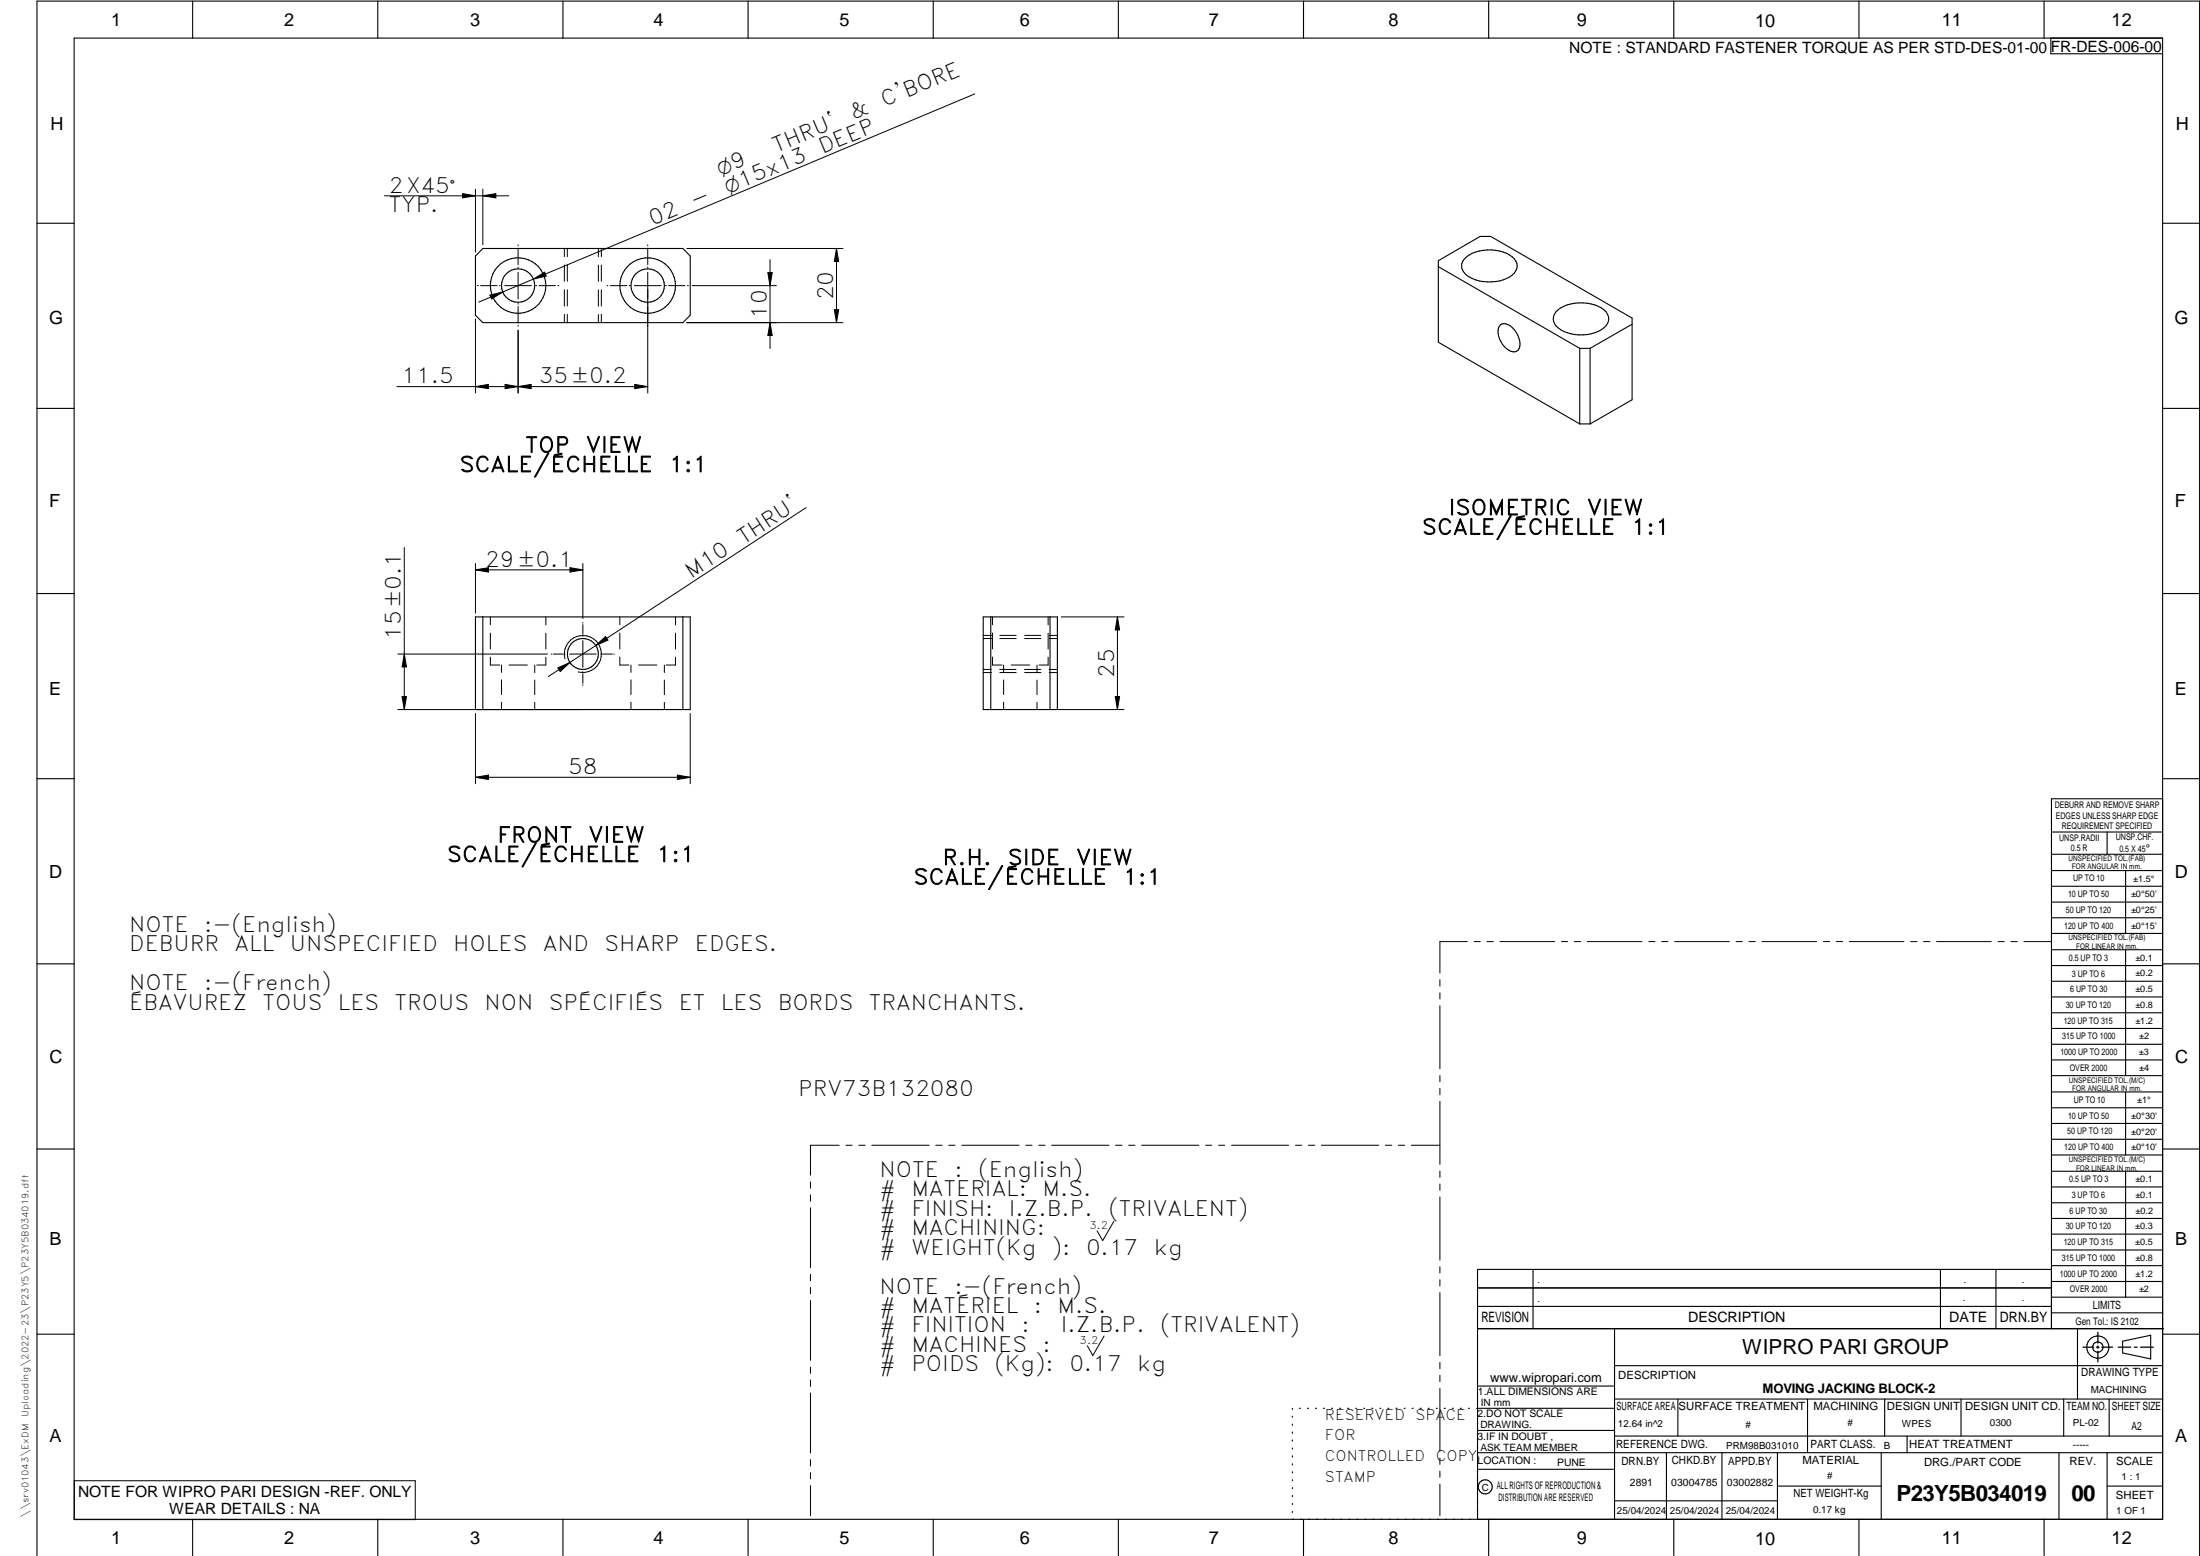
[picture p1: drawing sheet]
<svg xmlns="http://www.w3.org/2000/svg" width="594mm" height="420mm" viewBox="0 0 594 420" stroke-linecap="round" stroke-linejoin="round" font-family="sans-serif">
<g fill="none" stroke="#000" stroke-width=".3">
<path d="M20 10.3h564v400h-564zM52 .3v10M102 .3v10M152 .3v10M202 .3v10M252 .3v10M302 .3v10M352 .3v10M402 .3v10M452 .3v10M502 .3v10M552 .3v10"/>
<path d="M553.8 10.3v4.2h30.2M10 60.3h10M130.4 67.1h54l2 2v16l-2 2h-54l-2-2v-16zM388.4 72l38.2 22.1M396 69.4a11 11 0 0 1 12.4 0 3 3 0 0 1-.7 5.4 11.4 11.4 0 0 1-11.7-.5 2.91 2.91 0 0 1 0-4.9zM584 60.3h10M405.2 87.7a2.59 2.59 0 0 1 3.2 .8 5.8 5.8 0 0 1 1.8 5.6 1.8 1.8 0 0 1-2.8 .5 5.6 5.6 0 0 1-2.5-6.5zM420.2 84.2a10.8 10.8 0 0 1 11.4-1.5 3.5 3.5 0 0 1 2.5 4.7 9.1 9.1 0 0 1-8.8 2.9 6.5 6.5 0 0 1-5.8-3.6 2.93 2.93 0 0 1 .7-2.5zM426.6 94.1v20.4M426.6 94.1h2.8M429.4 94.1v20.4M440.7 87.5l-11.3 6.6"/>
<path d="M10 110.3h10M426.6 114.5l-38.2-22.1v-22l11.3-6.6h2.8l38.2 22.1v22l-11.3 6.6M426.6 114.5h2.8M584 110.3h10M10 160.3h10M128.4 166.6h58v25h-58zM130.4 166.6v25M184.4 166.6v25M265.5 166.6h20v25h-20zM267.5 166.6v25M283.5 166.6v25M584 160.3h10"/>
<path d="M10 210.3h10M584 215.7h-30v143.1M584 210.3h10M554 224.7h30M554 230.7h30M554 235.1h30M554 239.3h30M569 224.7v6M574 235.1v17M554 243.6h30M554 247.8h30M554 252.1h30"/>
<path d="M554 256.5h30M574 256.5v33.9M10 260.3h10M554 260.7h30M554 265h30M554 269.2h30M554 273.5h30M554 277.7h30M584 260.3h10M554 282h30M554 286.2h30M554 290.4h30"/>
<path d="M554 294.9h30M554 299.1h30M574 294.9v17M10 310.3h10M554 303.4h30M554 307.6h30M554 311.9h30M554 316.3h30M574 316.3v34M584 310.3h10M554 320.5h30M554 324.8h30"/>
<path d="M554 329h30M554 333.2h30M554 337.5h30M399 358.8h185.2M399 352.8h155M399 347.8h155M414 342.8v16M436 358.8v51.5M524 342.8v16M539 342.8v16M554 341.8h30M554 346h30"/>
<path d="M554 350.3h30M554 354.5h30M554 342.8h-155v67.5M561 358.8v19M10 360.3h10M399 374.3h37M436 377.8h148M453.1 377.8v10M488.1 377.8v14.5M508.9 377.8v10M529.5 377.8v10M557.3 377.8v10"/>
<path d="M569.5 377.8v10M573.2 362.2l7.6-1.6v6.3l-7.6-1.6zM584 368.8h-148M584 360.3h10M349 380.3v.3M349 382.4v.3M349 384.6v.3M349 386.7v.3M349 388.8v.3M349 391v.3M349 393.1v.3M349 395.3v.3"/>
<path d="M349 397.4v.3M349 399.5v.3M350.9 380.3h.2M353.1 380.3h.2M355.2 380.3h.3M357.4 380.3h.3M359.6 380.3h.3M361.7 380.3h.3M363.9 380.3h.3M366.1 380.3h.3M368.3 380.3h.2M370.4 380.3h.3"/>
<path d="M372.6 380.3h.3M374.8 380.3h.3M376.9 380.3h.4M379.1 380.3h.3M381.3 380.3h.3M383.4 380.3h.4M385.6 380.3h.3M387.8 380.3h.3M390 380.3h.3M392.2 380.3h.3M394.3 380.3h.3M396.5 380.3h.3"/>
<path d="M398.7 380.3h37.3M399 396.7h37M399 392.3h185M399 386.2h37M436 387.8h148M450 392.3v18M465 392.3v18M480 392.3v18M508 392.3v18M515 387.8v4.5M556 392.3v18M569 392.3v18"/>
<path d="M52 410.3v9.7M102 410.3v9.7M152 410.3v9.7M202 410.3v9.7M252 410.3v9.7M302 410.3v9.7M349 401.7v.3M349 403.8v.4M349 406v.3M349 408.1v.3M352 410.3v9.7M402 410.3v9.7"/>
<path d="M436 405.3h44M452 410.3v9.7M480 401.3h28M502 410.3v9.7M552 410.3v9.7M569 401.3h15M10 420v-419.7h584v419.7"/>
<circle cx="139.9" cy="77.1" r="4.5"/>
<circle cx="139.9" cy="77.1" r="7.5"/>
<circle cx="174.9" cy="77.1" r="7.5"/>
<circle cx="174.9" cy="77.1" r="4.5"/>
<circle cx="157.4" cy="176.6" r="4.2"/>
<circle cx="566.5" cy="363.7" r="1.39"/>
<circle cx="566.5" cy="363.8" r="3"/>
<circle cx="401.1" cy="401.5" r="1.9"/>
</g>
<g fill="none" stroke="#000" stroke-width=".27">
<path d="M263.2 25.4l-119.1 50M103.8 52.9h33.6M124.9 52.3l3.5 .6-3.5 .5zM128.4 51.1v17M130.4 52.9l3.5-.6v1.1zM130.4 51.1v15M128.9 77.1h.3M129.8 77.1h4.4M132.3 79.7l3.5-.8-3 1.8zM134.9 77.1h.2M136.3 77.1h7.2M139.9 66.1v.3"/>
<path d="M139.9 67v4.5M139.9 72.1v.2M139.9 73.5v7.2M144.1 75.4l-14.8 6.2M144.1 75.4l3-1.9 .4 1zM144.7 77.1h.2M145.5 77.1h4.5M150.6 77.1h.3M152.4 67.1v2.2M152.4 71.5v4.4M152.4 78.2v4.4M153.2 67.1v2.2"/>
<path d="M153.2 71.5v4.4M153.2 78.2v4.4M161.6 67.1v2.2M161.6 71.6v4.4M161.6 78.3v4.4M162.4 67.1v2.2M162.4 71.5v4.4M162.4 78.2v4.4M163.9 77.1h.3M164.8 77.1h4.4M169.9 77.1h.2M171.3 77.1h7.2"/>
<path d="M174.9 66.1v.3M174.9 67v4.5M174.9 72.1v.2M174.9 73.5v32.6M179.7 77.1h.3M180.5 77.1h4.5M185.5 67.1h42.1M185.6 77.1h.3M186.9 77.1h22.8M207.3 73.6h1.2l-.6 3.5zM207.9 70.1v24M225.9 67.1l.6 3.5h-1.2z"/>
<path d="M225.9 67.1v20M128.4 86.1v20M139.9 81.9v.3M139.9 82.8v4.4M139.9 87.8v.3M139.9 89.2v16.9M152.4 84.9v2.2M153.2 84.9v2.2M161.6 84.9v2.2M162.4 84.9v2.2M207.9 87.1l.6 3.5h-1.2zM225.3 83.6h1.2l-.6 3.5z"/>
<path d="M227.6 87.1h-42.1M107.2 104.4h67.7M128.4 104.4l3.5-.6v1.1zM136.4 103.8l3.5 .6-3.5 .5zM139.9 104.4l3.5-.6v1.1zM171.4 103.8l3.5 .6-3.5 .5zM217.7 137.1l-56.8 37.2M109.2 147.8v43.8M128.4 152.1v13.5M128.4 153.9l3.5-.6v1.2zM128.4 153.9h29M153.9 153.3l3.5 .6-3.5 .6z"/>
<path d="M157.4 152.1v14.9M107.4 176.6h40.5M109.2 176.6l.6 3.5h-1.2zM132.4 177.4v2.2h2.5M132.4 166.6v2.1M132.4 170.9v4.3M135.4 179.6v2M137.4 179.6h5M144.4 179.6v2M147.4 177.5v2.1h-2.5M147.4 166.6v2.1M147.4 171v4.3"/>
<path d="M148.9 176.6h.1M149.4 176.6h2.7M152.5 176.6h.1M152.6 177.9a5 5 0 0 1 4.4-6.3 5 5 0 0 1 5.4 5.4 5 5 0 0 1-6.3 4.4M153.8 176.6h7.2M157.4 168.1v.2M157.4 168.7v2.6M157.4 171.7v.1M157.4 173v7.2M160.9 174.3l-12.9 8.4M160.9 174.3l2.6-2.4 .7 .9zM162.2 176.6h.1"/>
<path d="M162.7 176.6h2.6M165.7 176.6h.2M167.4 177.4v2.2h2.4M167.4 166.6v2.1M167.4 170.9v4.3M170.4 179.6v2M172.4 179.6h5M179.4 179.6v2M182.4 177.5v2.1h-2.5M182.4 166.6v2.1M182.4 171v4.3M265.5 172.4h2.3"/>
<path d="M265.5 171.6h2.3M268 177.4v2.2h2.5M268 166.6v2.1M268 170.9v4.3M270 172.4h4.4M270 171.6h4.4M271 179.6v2M273.1 179.6h4.9M276.7 172.4h4.4M276.7 171.6h4.4M280 179.6v2M283 177.5v2.1h-2.4"/>
<path d="M283 166.6v2.1M283 171v4.3M283.3 172.4h2.2M283.3 171.6h2.2M286.6 166.6h16.9M301.7 166.6l.6 3.5h-1.1zM301.7 166.6v25M107.4 191.6h48.9M108.6 188.1h1.2l-.6 3.5zM128.4 192.7v18.9M135.4 183.6v3.9M135.4 189.6v2"/>
<path d="M144.4 183.6v4M144.4 189.7v1.9M150.7 180.3l3.2-1.4-2.6 2.4zM157.4 181.4v.1M157.4 181.9v2.6M157.4 184.9v.2M170.4 183.6v3.9M170.4 189.6v2M179.4 183.6v4M179.4 189.7v1.9M186.4 192.7v18.9M265.5 181.6h2.3"/>
<path d="M265.5 180.8h2.2M270 180.8h4.4M270 181.6h4.4M271 183.6v3.9M271 189.6v2M276.6 180.8h4.4M276.7 181.6h4.4M280 183.6v4M280 189.7v1.9M283.3 180.8h2.2M283.3 181.6h2.2M285.6 191.6h17.9"/>
<path d="M301.2 188.1h1.1l-.6 3.5zM128.4 209.9l3.5-.6v1.2zM128.4 209.9h58M182.9 209.3l3.5 .6-3.5 .6zM396.2 254.3h-7.4v8.5M398.1 254.3h1.6M401.5 254.3h1.8M405 254.3h14.8M421.6 254.3h1.7M425.1 254.3h1.7M428.6 254.3h14.8M445.2 254.3h1.7"/>
<path d="M448.7 254.3h1.7M452.2 254.3h14.8M468.8 254.3h1.7M472.3 254.3h1.7M475.8 254.3h14.8M492.4 254.3h1.7M495.8 254.3h1.8M499.4 254.3h14.7M516 254.3h1.6M519.4 254.3h1.8M522.9 254.3h14.8M539.5 254.3h1.7"/>
<path d="M543 254.3h1.7M546.5 254.3h7.4M388.8 264.5v1.8M388.8 268.1v1.6M388.8 271.6v17M388.8 290.4v1.7M388.8 293.9v1.7M388.8 297.4v17M218.9 319.2v1.6M226.6 309.2h-7.7v8.1M228.4 309.2h1.7M231.9 309.2h1.7"/>
<path d="M235.4 309.2h15.5M252.7 309.2h1.7M256.2 309.2h1.7M259.7 309.2h15.5M277 309.2h1.7M280.5 309.2h1.7M284 309.2h15.5M301.2 309.2h1.8M304.8 309.2h1.7M308.3 309.2h15.5M325.5 309.2h1.7M329.1 309.2h1.6"/>
<path d="M332.6 309.2h15.4M349.8 309.2h1.7M353.3 309.2h1.7M356.8 309.2h15.5M374.1 309.2h1.7M377.6 309.2h1.7M381.1 309.2h7.7M388.8 316.2v1.7M388.8 319.7v1.7M218.9 322.6v1.8M218.9 326.1v16.2M300.8 329.7l-3 5.3-1.6-2.6"/>
<path d="M388.8 323.2v17.1M218.9 344.1v1.8M218.9 347.6v1.7M218.9 351.2v16.1M388.8 342.1v1.6M388.8 345.6v1.7M388.8 349v17.1M218.9 369.1v1.7M218.9 372.6v1.8M218.9 376.1v16.2M298.1 360.8l-3 5.2-1.5-2.6M388.8 367.9v1.7"/>
<path d="M388.8 371.4v1.7M388.8 374.9v17M20.1 399.8h92v10.5h-92zM218.9 394.1v1.8M218.9 397.6v1.7M388.8 393.7v1.7M388.8 397.2v1.7M218.9 401.2v8.1M388.8 400.7v8.6"/>
</g>
<path d="M566.5 359.7v3M562.5 363.8h2.9M566.1 363.8h.7M566.5 363.4v.7M566.5 364.9v2.8M567.6 363.8h2.9M572 363.8h3.4M576.3 363.8h.8M578 363.8h3.5" fill="none" stroke="#000" stroke-width=".34"/>
<g fill="#000">
<path d="M124.9 52.3l3.5 .6-3.5 .5zM130.4 52.9l3.5-.6v1.1zM144.1 75.4l3-1.9 .4 1zM207.3 73.6h1.2l-.6 3.5zM225.9 67.1l.6 3.5h-1.2zM132.3 79.7l3.5-.8-3 1.8zM207.9 87.1l.6 3.5h-1.2zM225.3 83.6h1.2l-.6 3.5zM128.4 104.4l3.5-.6v1.1zM136.4 103.8l3.5 .6-3.5 .5zM139.9 104.4l3.5-.6v1.1zM171.4 103.8l3.5 .6-3.5 .5z"/>
<path d="M128.4 153.9l3.5-.6v1.2zM153.9 153.3l3.5 .6-3.5 .6zM160.9 174.3l2.6-2.4 .7 .9zM301.7 166.6l.6 3.5h-1.1zM108.6 188.1h1.2l-.6 3.5zM109.2 176.6l.6 3.5h-1.2zM150.7 180.3l3.2-1.4-2.6 2.4zM301.2 188.1h1.1l-.6 3.5zM128.4 209.9l3.5-.6v1.2zM182.9 209.3l3.5 .6-3.5 .6z"/>
</g>
<g font-size="6">
<text x="512.1" y="405.2">P23Y5B034019</text>
<text x="559.4" y="405.2">00</text>
</g>
<g font-size="5.7">
<text x="238.9" y="29" transform="rotate(-23 238.9 29)">C'BORE</text>
<text x="230.5" y="32.5" transform="rotate(-23 230.5 32.5)">&amp;</text>
<text x="209.6" y="41.2" transform="rotate(-23 209.6 41.2)">THRU`</text>
<text x="222.1" y="41.7" transform="rotate(-23 222.1 41.7)">DEEP</text>
<text x="105" y="52">2X45v</text>
<text x="105" y="57.2">TYP.</text>
<text x="187.4" y="56.3" transform="rotate(-23 187.4 56.3)">-</text>
<text x="176.2" y="60.9" transform="rotate(-23 176.2 60.9)">02</text>
<text x="225" y="81.1" transform="rotate(-90 225 81.1)">20</text>
<text x="207" y="86.1" transform="rotate(-90 207 86.1)">10</text>
<text x="108.4" y="103.5">11.5</text>
<text x="145.5" y="103.5">35±0.2</text>
<text x="141.9" y="122.2">TOP</text>
<text x="158.2" y="122.2">VIEW</text>
<text x="124.1" y="127.4">SCALE/ÉCHELLE</text>
<text x="180.7" y="127.4">1:1</text>
<text x="391.2" y="139.1">ISOMETRIC</text>
<text x="428.6" y="139.1">VIEW</text>
<text x="200.7" y="147.2" transform="rotate(-33 200.7 147.2)">THRU`</text>
<text x="384" y="144.3">SCALE/ÉCHELLE</text>
<text x="440.5" y="144.3">1:1</text>
<text x="131" y="153">29±0.1</text>
<text x="186.7" y="156.3" transform="rotate(-33 186.7 156.3)">M10</text>
<text x="108.3" y="172.8" transform="rotate(-90 108.3 172.8)">15±0.1</text>
<text x="300.9" y="183" transform="rotate(-90 300.9 183)">25</text>
<text x="153.5" y="209">58</text>
<text x="134.3" y="227.5">FRONT</text>
<text x="158.9" y="227.5">VIEW</text>
<text x="120.7" y="232.7">SCALE/ÉCHELLE</text>
<text x="177.3" y="232.7">1:1</text>
<text x="254.5" y="233.6">R.H.</text>
<text x="272.2" y="233.6">SIDE</text>
<text x="290.6" y="233.6">VIEW</text>
<text x="246.7" y="238.8">SCALE/ÉCHELLE</text>
<text x="303.2" y="238.8">1:1</text>
<text x="34.9" y="251.7">NOTE</text>
<text x="55.1" y="251.7">:-(English)</text>
<text x="34.9" y="256.9">DEBURR</text>
<text x="63.4" y="256.9">ALL</text>
<text x="78.3" y="256.9">UNSPECIFIED</text>
<text x="122.4" y="256.9">HOLES</text>
<text x="146.6" y="256.9">AND</text>
<text x="163.2" y="256.9">SHARP</text>
<text x="187.6" y="256.9">EDGES.</text>
<text x="34.9" y="267.4">NOTE</text>
<text x="55.1" y="267.4">:-(French)</text>
<text x="34.9" y="272.7">ÉBAVUREZ</text>
<text x="70.9" y="272.7">TOUS</text>
<text x="91.2" y="272.7">LES</text>
<text x="106.5" y="272.7">TROUS</text>
<text x="130.8" y="272.7">NON</text>
<text x="148.2" y="272.7">SPÉCIFIÉS</text>
<text x="183.3" y="272.7">ET</text>
<text x="194.7" y="272.7">LES</text>
<text x="210" y="272.7">BORDS</text>
<text x="234.6" y="272.7">TRANCHANTS.</text>
<text x="215.6" y="296">PRV73B132080</text>
<text x="237.5" y="317.8">NOTE</text>
<text x="257.7" y="317.8">:</text>
<text x="264.1" y="317.8">(English)</text>
<text x="237.5" y="323">#</text>
<text x="246.1" y="323">MATERIAL:</text>
<text x="281.5" y="323">M.S.</text>
<text x="237.5" y="328.3">#</text>
<text x="246.1" y="328.3">FINISH:</text>
<text x="272.4" y="328.3">I.Z.B.P.</text>
<text x="299.3" y="328.3">(TRIVALENT)</text>
<text x="237.5" y="333.5">#</text>
<text x="246.1" y="333.5">MACHINING:</text>
<text x="237.5" y="338.8">#</text>
<text x="246.1" y="338.8">WEIGHT(Kg</text>
<text x="284" y="338.8">):</text>
<text x="293.3" y="338.8">0.17</text>
<text x="311.6" y="338.8">kg</text>
<text x="237.5" y="349.3">NOTE</text>
<text x="257.7" y="349.3">:-(French)</text>
<text x="237.5" y="354.5">#</text>
<text x="237.5" y="359.8">#</text>
<text x="246.1" y="359.8">FINITION</text>
<text x="246.1" y="354.5">MATÉRIEL</text>
<text x="275.8" y="359.8">:</text>
<text x="279.2" y="354.5">:</text>
<text x="285.6" y="354.5">M.S.</text>
<text x="286.4" y="359.8">I.Z.B.P.</text>
<text x="313.3" y="359.8">(TRIVALENT)</text>
<text x="237.5" y="365">#</text>
<text x="246.1" y="365">MACHINES</text>
<text x="281.5" y="365">:</text>
<text x="237.5" y="370.3">#</text>
<text x="246.1" y="370.3">POIDS</text>
<text x="268.5" y="370.3">(Kg):</text>
<text x="288.8" y="370.3">0.17</text>
<text x="307.1" y="370.3">kg</text>
</g>
<text font-size="5.6" x="470.5" y="365.5">WIPRO PARI GROUP</text>
<g font-size="5.4">
<text x="194.6" y="47.5" transform="rotate(-23 194.6 47.5)">O9</text>
<text x="196.6" y="52.4" transform="rotate(-23 196.6 52.4)">O15x13</text>
</g>
<g font-size="4.9">
<text x="30" y="6.9">1</text>
<text x="76.7" y="6.9">2</text>
<text x="127" y="6.9">3</text>
<text x="176.5" y="6.9">4</text>
<text x="226.7" y="6.9">5</text>
<text x="275.4" y="6.9">6</text>
<text x="326.4" y="6.9">7</text>
<text x="375" y="6.9">8</text>
<text x="425.8" y="6.9">9</text>
<text x="473.9" y="7.3">10</text>
<text x="524.3" y="6.9">11</text>
<text x="570.2" y="6.9">12</text>
<text x="13.6" y="35.1">H</text>
<text x="587.6" y="35.1">H</text>
<text x="13.2" y="87.5">G</text>
<text x="587.2" y="87.5">G</text>
<text x="13.2" y="137">F</text>
<text x="587.2" y="137">F</text>
<text x="13.2" y="187.6">E</text>
<text x="587.2" y="187.6">E</text>
<text x="13.2" y="237">D</text>
<text x="587.2" y="237">D</text>
<text x="13.4" y="287.1">C</text>
<text x="587.4" y="287.1">C</text>
<text x="13.4" y="336.2">B</text>
<text x="587.4" y="336.2">B</text>
<text x="13.4" y="389.3">A</text>
<text x="587.4" y="389.3">A</text>
<text x="30" y="416.9">1</text>
<text x="76.7" y="416.9">2</text>
<text x="127" y="416.9">3</text>
<text x="176.5" y="416.9">4</text>
<text x="226.7" y="416.9">5</text>
<text x="275.4" y="416.9">6</text>
<text x="326.4" y="416.9">7</text>
<text x="375" y="416.9">8</text>
<text x="425.8" y="416.9">9</text>
<text x="473.9" y="417.3">10</text>
<text x="524.3" y="416.9">11</text>
<text x="570.2" y="416.9">12</text>
</g>
<g font-size="4.2">
<text x="423.7" y="14.3">NOTE : STANDARD FASTENER TORQUE AS PER STD-DES-01-00</text>
<text x="553.8" y="14">FR-DES-006-00</text>
<text x="21.1" y="404.3">NOTE FOR WIPRO PARI DESIGN -REF. ONLY</text>
<text x="45.7" y="408.8">WEAR DETAILS : NA</text>
</g>
<g font-size="3.9">
<text x="400" y="357.1">REVISION</text>
<text x="455.9" y="357.1">DESCRIPTION</text>
<text x="526.4" y="357.1">DATE</text>
<text x="540" y="357.1">DRN.BY</text>
<text x="357.8" y="383.3">RESERVED</text>
<text x="382.3" y="383.3">SPACE</text>
<text x="357.8" y="388.9">FOR</text>
<text x="357.8" y="394.5">CONTROLLED</text>
<text x="387.8" y="394.5">COPY</text>
<text x="357.8" y="400">STAMP</text>
</g>
<text font-size="3.6" x="475.9" y="376.1">MOVING JACKING BLOCK-2</text>
<text font-size="3.5" x="402.4" y="373.3">www.wipropari.com</text>
<g font-size="3.1">
<text x="565.1" y="353.5">LIMITS</text>
<text x="562" y="371.7">DRAWING TYPE</text>
<text x="437" y="372.3">DESCRIPTION</text>
<text x="436.5" y="380.8">SURFACE AREA</text>
<text x="453.3" y="380.8">SURFACE TREATMENT</text>
<text x="489.7" y="380.8">MACHINING</text>
<text x="509.5" y="380.8">DESIGN UNIT</text>
<text x="530.6" y="380.8">DESIGN UNIT CD.</text>
<text x="558" y="380.6">TEAM NO.</text>
<text x="570.3" y="380.7">SHEET SIZE</text>
<text x="575.6" y="386.1">A2</text>
<text x="436.4" y="391.1">REFERENCE DWG.</text>
<text x="437.8" y="395.5">DRN.BY</text>
<text x="451.4" y="395.4">CHKD.BY</text>
<text x="466.6" y="395.5">APPD.BY</text>
<text x="486.7" y="395.4">MATERIAL</text>
<text x="488.9" y="390.9">PART CLASS.</text>
<text x="515.6" y="390.9">HEAT TREATMENT</text>
<text x="519.6" y="395.9">DRG./PART CODE</text>
<text x="558.9" y="395.5">REV.</text>
<text x="571.4" y="395.6">SCALE</text>
<text x="484.3" y="404.2">NET WEIGHT-Kg</text>
<text x="571.4" y="404.7">SHEET</text>
</g>
<text font-size="3" x="579.5" y="230.1">°</text>
<g font-size="2.8">
<text x="294.2" y="331.9">3.2</text>
<text x="560.4" y="357.7">Gen Tol.: IS 2102</text>
<text x="291.5" y="362.9">3.2</text>
<text x="399.1" y="376.6">1.ALL DIMENSIONS ARE</text>
<text x="399" y="382.7">2.DO NOT SCALE</text>
<text x="399" y="388.7">3.IF IN DOUBT ,</text>
<text x="399" y="395.4">LOCATION :</text>
<text x="420.5" y="396">PUNE</text>
<text x="404.2" y="402">ALL RIGHTS OF REPRODUCTION &amp;</text>
<text x="440.1" y="401.2">2891</text>
<text x="451.3" y="401.2">03004785</text>
<text x="466.3" y="401.2">03002882</text>
<text x="404.7" y="405.4">DISTRIBUTION ARE RESERVED</text>
</g>
<g font-size="2.7">
<text x="564.6" y="376.2">MACHINING</text>
<text x="399.9" y="379.7">IN mm</text>
<text x="399.7" y="385.7">DRAWING.</text>
<text x="436.9" y="385.4">12.64 in^2</text>
<text x="471.4" y="385.5">#</text>
<text x="498.9" y="385">#</text>
<text x="513.6" y="385.3">WPES</text>
<text x="537.3" y="385.1">0300</text>
<text x="559.7" y="385.1">PL-02</text>
<text x="399.7" y="391.8">ASK TEAM MEMBER</text>
<text x="466.2" y="391.2">PRM98B031010</text>
<text x="508.7" y="391.2">B</text>
<text x="559.8" y="391.1">-----</text>
<text x="493.4" y="399.5">#</text>
<text x="572.8" y="399.7">1 : 1</text>
<text x="400.1" y="402.5">C</text>
<text x="436.6" y="408.7">25/04/2024</text>
<text x="450.9" y="408.8">25/04/2024</text>
<text x="466" y="408.9">25/04/2024</text>
<text x="489.6" y="408.5">0.17 kg</text>
<text x="571.4" y="408.7">1 OF 1</text>
</g>
<g font-size="2.5">
<text x="554.9" y="218.3">DEBURR AND REMOVE SHARP</text>
<text x="555.2" y="221">EDGES UNLESS SHARP EDGE</text>
<text x="556.1" y="227.1">UNSP.RADII</text>
<text x="556.8" y="223.8">REQUIREMENT SPECIFIED</text>
<text x="571.4" y="226.9">UNSP.CHF.</text>
<text x="559.2" y="229.9">0.5 R</text>
<text x="572.3" y="230.1">0.5 X 45</text>
<text x="559.8" y="238">UP TO 10</text>
<text x="576.1" y="238.1">±1.5°</text>
<text x="558.5" y="242.2">10 UP TO 50</text>
<text x="575.5" y="242.3">±0°50'</text>
<text x="557.4" y="250.7">120 UP TO 400</text>
<text x="557.9" y="246.5">50 UP TO 120</text>
<text x="575.5" y="250.7">±0°15'</text>
<text x="575.5" y="246.5">±0°25'</text>
<text x="558.7" y="259.4">0.5 UP TO 3</text>
<text x="559.5" y="263.7">3 UP TO 6</text>
<text x="576.6" y="263.6">±0.2</text>
<text x="576.6" y="259.4">±0.1</text>
<text x="559" y="267.9">6 UP TO 30</text>
<text x="576.6" y="267.9">±0.5</text>
<text x="557.8" y="272.2">30 UP TO 120</text>
<text x="576.6" y="272.2">±0.8</text>
<text x="556.9" y="280.7">315 UP TO 1000</text>
<text x="557.3" y="276.4">120 UP TO 315</text>
<text x="576.6" y="276.4">±1.2</text>
<text x="577.7" y="280.7">±2</text>
<text x="556.4" y="284.9">1000 UP TO 2000</text>
<text x="577.6" y="284.9">±3</text>
<text x="558.9" y="289.2">OVER 2000</text>
<text x="577.7" y="289.3">±4</text>
<text x="560" y="297.9">UP TO 10</text>
<text x="577.1" y="297.9">±1°</text>
<text x="558.5" y="302.1">10 UP TO 50</text>
<text x="575.5" y="302.1">±0°30'</text>
<text x="557.4" y="310.6">120 UP TO 400</text>
<text x="558.2" y="306.3">50 UP TO 120</text>
<text x="575.5" y="310.6">±0°10'</text>
<text x="575.5" y="306.4">±0°20'</text>
<text x="558.8" y="319.2">0.5 UP TO 3</text>
<text x="559.4" y="323.4">3 UP TO 6</text>
<text x="576.6" y="319.2">±0.1</text>
<text x="576.6" y="323.5">±0.1</text>
<text x="558.9" y="327.7">6 UP TO 30</text>
<text x="576.7" y="327.7">±0.2</text>
<text x="557.8" y="332">30 UP TO 120</text>
<text x="576.6" y="332">±0.3</text>
<text x="556.8" y="340.5">315 UP TO 1000</text>
<text x="557.3" y="336.3">120 UP TO 315</text>
<text x="576.6" y="336.3">±0.5</text>
<text x="576.6" y="340.5">±0.8</text>
<text x="415.2" y="346.4">.</text>
<text x="530.3" y="346.5">.</text>
<text x="545.9" y="346.4">.</text>
<text x="556.2" y="344.7">1000 UP TO 2000</text>
<text x="576.6" y="344.7">±1.2</text>
<text x="415.2" y="351.5">.</text>
<text x="530" y="351.3">.</text>
<text x="545.9" y="351.4">.</text>
<text x="558.9" y="349">OVER 2000</text>
<text x="577.6" y="349">±2</text>
</g>
<g font-size="2.4">
<text x="7.7" y="382.7" transform="rotate(-90 7.7 382.7)">Uploading\2022-23\P23Y5\P23Y5B034019.dft</text>
<text x="7.7" y="409.8" transform="rotate(-90 7.7 409.8)">\\srv01043\ExDM</text>
</g>
<g font-size="2.1">
<text x="558.5" y="232.4">UNSPECIFIED TOL.(FAB)</text>
<text x="559.5" y="234.7">FOR ANGULAR IN mm.</text>
<text x="558.6" y="253.9">UNSPECIFIED TOL.(FAB)</text>
<text x="560.7" y="256.3">FOR LINEAR IN mm.</text>
<text x="558.7" y="292.3">UNSPECIFIED TOL.(M/C)</text>
<text x="559.6" y="294.7">FOR ANGULAR IN mm.</text>
<text x="558.7" y="313.7">UNSPECIFIED TOL.(M/C)</text>
<text x="560.6" y="316.1">FOR LINEAR IN mm.</text>
</g>
</svg>
